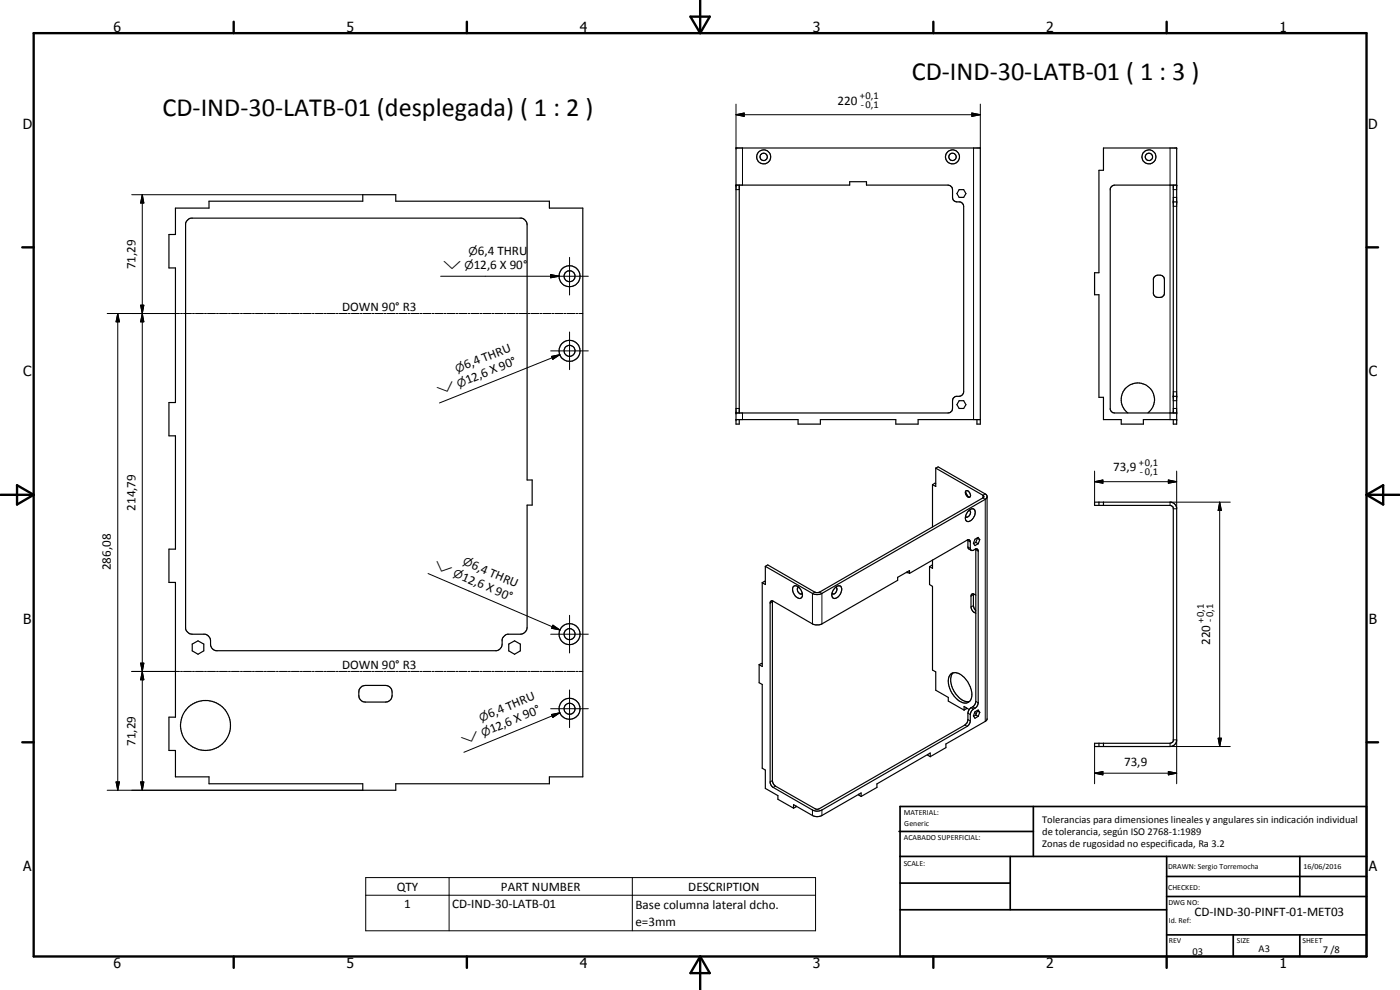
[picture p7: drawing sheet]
<svg xmlns="http://www.w3.org/2000/svg" width="420mm" height="297mm" viewBox="0 0 420 297" stroke-linecap="round" stroke-linejoin="round" font-family="sans-serif">
<g fill="none" stroke="#000" stroke-width=".35">
<path d="M220.9 55.5h34.1v-1h5v1l25 .2a1.3 1.3 0 0 1 .9 1.2v2.3a1.3 1.3 0 0 0 1.3 1.4 1.61 1.61 0 0 1 1.6 .4l.4 .9v55.7a1.46 1.46 0 0 1-1.3 1.3 1.61 1.61 0 0 0-1.7 .4l-.3 .9-.1 2.9-.5 .6-.8 .2h-63.6M221.9 55.5v68.4M287.9 56.9h1.3l.7 1.2-.7 1.1h-1.3l-.7-1.1zM352.1 55.5v68.4M353.1 55.5h-18.6l-.9 .5-.4 .6 .1 66.5a1.3 1.3 0 0 0 1.2 .8h18.6M52.7 62.4h10v-2h46.2v-2h9.9v2h46.1v2h10v170.7h-10v2.1h-46.1v1.9h-9.9v-1.9h-46.2v-2.1h-10v-7.9h-2v-10h2v-40.4h-2v-10h2v-34h-2v-10h2v-40.4h-2v-10h2zM56.2 66.2l1.2-.8h99.1l1 .5 .6 .8 .1 .7v76.6h1.5v7.6h-1.5v36.7a2.09 2.09 0 0 1-2 2l-4.2 .1-1.2 1.2-.1 1.7a2.09 2.09 0 0 1-1.7 1.9h-84.2l-1.1-.6a3.2 3.2 0 0 1-.6-2.7l-.2-.6-1-.9-4.2-.1a2.2 2.2 0 0 1-2-1.7v-121.5zM352.1 60.6h1M346.5 83a1.84 1.84 0 0 1 3 .7v4.5a1.8 1.8 0 0 1-1.7 1.1 1.8 1.8 0 0 1-1.7-1.1v-4.5zM352.1 118.9h1M220.9 125.9h18.6v1.4h6.7v-1.4h22.6v1.4h6.7v-1.4h18.7M221.9 125.9v1.4h-1v-82.9h73.3v82.9h-1v-1.4"/>
<path d="M287.9 120.2h1.3l.7 1.2-.7 1.2h-1.3l-.7-1.2zM338.5 123.9a5 5 0 0 1-.7-7.4 5 5 0 0 1 7.4 0 5 5 0 0 1-.7 7.4M352.1 125.9v1.4h1v-82.9h-21.9v6.7h-1.4v30.7h-1.3v6.6h1.3v30.8h1.4v6.7h5.3v1.4h6.6v-1.4h10M279.9 145.4v12.7M280.8 140.5l14.2 8.1 .2 .6-49.6 28.6-1.1-.1-14.1-8.2-.7 .4M280.8 140.5l.7-.4 14.2 8.1 .5 .7v66.9l-.5 .7-11.8 6.7v1.1l-4.7 2.7M280.8 145.1l-.2-.1-.7 .4M280.8 140.5v5.5l-.9-.6M289.8 147.4l1 1.8M289.8 147.3a1.16 1.16 0 0 1 1.2 .6 1.16 1.16 0 0 1-.1 1.3 1.36 1.36 0 0 1-1.1-1.9zM290.5 153.4a1.1 1.1 0 0 1 1.2-.7 1.1 1.1 0 0 1 1 1 2.43 2.43 0 0 1-2.6 2.7 2.14 2.14 0 0 1 .4-3zM290.8 153.2h.1a1.18 1.18 0 0 1 .1 1.3 1.18 1.18 0 0 1-1.2 .6v-.2"/>
<path d="M296.2 149.1l-.5 .7-49 28.3a3.1 3.1 0 0 1-2.9 0l-14.1-8.2M328.5 150.7l23.3 .1a1.89 1.89 0 0 1 1.3 1.5v70a2.19 2.19 0 0 1-2 1.7h-22.6v-1h22.6l1-.6v-70.2l-1-.6h-22.6zM329.8 150.7v.9M331.2 150.7v.9M228.8 174.8v25.2l-1-.6M229.7 174.6l-.3-.2-.6 .4M229.7 169.9v5.5l-.9-.6M238.1 176l.8-.2a3 3 0 0 1 1.8 3.2l-.1 .2a1.19 1.19 0 0 1-1.9-.4 2.49 2.49 0 0 1-.6-2.8zM239.8 176.2a.79 .79 0 0 0-.6 .7 .79 .79 0 0 0 .4 .8l.5 .5h.5l.2-.2M250.7 176.3a1.08 1.08 0 0 1 1.5-.4 1.08 1.08 0 0 1 .3 1.5 2.19 2.19 0 0 1-2.4 2.1 2.18 2.18 0 0 1 .6-3.2zM250.7 176.2a.91 .91 0 0 1 .1 1.6l-.6 .4-.5-.2M272.2 171.6l.8 .4"/>
<path d="M273 172v-.8l-3.6 2v.9l-22.7 13.1-.9 .3h-1.1l-.9-.3-12-6.9M279 170v5.4l.9 .5v25.1l.9 .6v5.5l3.8 2.2v1.1l4.7 2.7M279.9 168v2.5l-.9-.5M279.9 169.7l-.2-.1-.7 .4M290.5 162l.1 2.5 .9 .6M291.5 165.1l-.3-.6v-1.9a.59 .59 0 0 0-.3-.6 .59 .59 0 0 0-.6 .1l-17.3 9.9M292.2 178.2l-.1 3.5 .3 .9 .5 .6M292.2 178.2l.7 .4M292.2 178.2h-.5l-.3 .7 .1 3.5a2.42 2.42 0 0 0 1.4 1.6M292.8 164.7l.1 45.7a2.76 2.76 0 0 1-1.8 2.2l-.5 .9-.2 3.1-.9 1-43.6 25-.5 .2-.7-.1-12-6.8-.8-1.2-.1-54.4M292.8 164.7h.5l.3 .7v45.5a2.39 2.39 0 0 1-1.6 2l-.7 1-.2 2.9-.8 1.1-43.6 25.1a3.1 3.1 0 0 1-2.9 0l-12-6.9-.7-1.2v-54.1l.3-.5h.4M292.8 164.7l-.7 .4h-.6"/>
<path d="M292.9 162.7l-.7 .4M292.9 162.7l.7 .5M293.3 161.4v.1M293.3 161.5l-.4 1.2M293.3 161.5l.7 .4M294 161.9l-.4-.7-1 .6-.5 1.2 .5 .7 1-.5M294 161.9l-.4 1.3M57.7 193.3l1.7-1 1.8 1v2l-1.8 1-1.7-1zM152.7 193.3l1.7-1 1.8 1v2l-1.8 1-1.7-1zM227.8 199.4v5.5l1 .5v25.1l.9 .6v5.5l3.8 2.1v1.1l4.7 2.7M228.8 199.2l-.3-.1-.7 .3M108.2 206.4l.5-.5 1-.2h6a2 2 0 0 1 2 1.9 2.24 2.24 0 0 1-2 3.1h-6a2.25 2.25 0 0 1-2-3.1l.1-.6z"/>
<path d="M285.2 202.4a3.1 3.1 0 0 1 4.2 .8 6.5 6.5 0 0 1 1.9 6.8 2.17 2.17 0 0 1-3.4 .3 7.2 7.2 0 0 1-3.1-7.4zM286 201.9a4.1 4.1 0 0 0-.2 4.5 5.8 5.8 0 0 0 4.8 4.1h.3M290 212.4v.2l-.7 .5M290.9 212.9l-1.6-.9v1.1M292.5 213.8l.5 .3M292.9 214.5l-.7 .4M292.9 214.5l.7 .4M293.3 213.2v.1M293.3 213.3l-.4 1.2M293.3 213.3l.7 .4M294 213.7l-.4-.7-1 .6-.5 1.2 .5 .7 1-.6M294 213.7l-.4 1.2"/>
<path d="M257.7 238.3v.2l.7 .5M258.4 239v-1.1l-11.7 6.8a3.1 3.1 0 0 1-2.9 0l-5.6-3.3v1.1M278.5 226.4v.2l.7 .4M279.2 227v-1.1l-16 9.3v1.1l-4.8 2.7M329.8 223v1M331.2 223v1M238.9 241.8v.3l-.7 .4"/>
<circle cx="229.2" cy="47.1" r="1.11"/>
<circle cx="229.2" cy="47.1" r="2.11"/>
<circle cx="285.8" cy="47.1" r="1.11"/>
<circle cx="285.9" cy="47.1" r="2.11"/>
<circle cx="344.8" cy="47.1" r="1.11"/>
<circle cx="344.8" cy="47.1" r="2.09"/>
<circle cx="170.9" cy="82.9" r="1.65"/>
<circle cx="170.9" cy="82.9" r="3.1"/>
<circle cx="170.9" cy="105.3" r="3.1"/>
<circle cx="170.9" cy="105.3" r="1.65"/>
<circle cx="170.9" cy="190.3" r="3.1"/>
<circle cx="170.9" cy="190.3" r="1.65"/>
<circle cx="61.7" cy="217.7" r="7.5"/>
<circle cx="170.9" cy="212.6" r="1.66"/>
<circle cx="170.9" cy="212.7" r="3.1"/>
</g>
<g fill="#000">
<circle cx="220.9" cy="55.5" r=".18"/>
<circle cx="220.9" cy="44.4" r=".18"/>
<circle cx="353.1" cy="55.5" r=".18"/>
<circle cx="353.1" cy="44.4" r=".18"/>
<circle cx="352.1" cy="60.6" r=".18"/>
<circle cx="353.1" cy="60.6" r=".18"/>
<circle cx="352.1" cy="118.9" r=".18"/>
<circle cx="353.1" cy="118.9" r=".18"/>
<circle cx="220.9" cy="123.9" r=".18"/>
<circle cx="220.9" cy="125.9" r=".18"/>
<circle cx="353.1" cy="123.9" r=".18"/>
<circle cx="353.1" cy="125.9" r=".18"/>
<circle cx="272.2" cy="171.6" r=".18"/>
</g>
<g fill="none" stroke="#000" stroke-width=".3">
<path d="M220.9 34.4l2.4-.5v1zM220.9 34.4h73.3M220.9 31.2v13.2M291.7 33.9l2.5 .5-2.5 .5zM294.2 31.2v13.2M39.5 58.4h69.4M42.7 58.4l.5 2.5h-1zM42.7 58.4v178.7M220.9 56.9h1M222.8 44.4v11.1M292.2 44.4v81.5M351.1 44.4v81.5"/>
<path d="M352.1 59.2h1M352.1 56.9h1M170.9 77.2v11.3M352.1 61.9h1M32.2 94.1h21.7M35.3 94.1l.5 2.5h-1zM35.3 94.1v143M42.2 91.6h1l-.5 2.5zM42.7 94.1l.5 2.5h-1zM54.2 94.1h.6M55.1 94.1h2.4M57.8 94.1h.6"/>
<path d="M58.7 94.1h2.4M61.4 94.1h.6M62.3 94.1h2.4M65 94.1h.6M65.9 94.1h2.4M68.6 94.1h.6M69.5 94.1h2.3M72.2 94.1h.6M73.1 94.1h2.4M75.8 94.1h.6M76.7 94.1h2.3M79.3 94.1h.7"/>
<path d="M80.3 94.1h2.3M83 94.1h.5M83.9 94.1h2.4M86.5 94.1h.7M87.4 94.1h2.4M90.1 94.1h.7M91 94.1h2.4M93.8 94.1h.5M94.6 94.1h2.4M97.3 94.1h.6M98.2 94.1h2.4M100.9 94.1h.6"/>
<path d="M101.8 94.1h2.4M104.5 94.1h.6M105.4 94.1h2.4M108.1 94.1h.6M109 94.1h2.4M111.7 94.1h.6M112.6 94.1h2.4M115.3 94.1h.6M116.2 94.1h2.4M118.9 94.1h.6M119.8 94.1h2.4M122.5 94.1h.6"/>
<path d="M123.4 94.1h2.4M126.1 94.1h.6M127 94.1h2.4M129.7 94.1h.6M130.6 94.1h2.4M132.2 82.9h44.4M133.3 94.1h.6M134.2 94.1h2.4M136.9 94.1h.6M137.8 94.1h2.4M140.5 94.1h.5M141.4 94.1h2.4"/>
<path d="M144 94.1h.7M145 94.1h2.4M147.6 94.1h.6M148.5 94.1h2.4M151.2 94.1h.6M152.2 94.1h2.3M154.8 94.1h.7M155.7 94.1h2.4M158.4 94.1h.6M159.3 94.1h2.4M162 94.1h.6M162.9 94.1h2.4"/>
<path d="M165.3 82.4l2.5 .5-2.5 .5zM165.6 94.1h.6M166.5 94.1h2.4M169.2 94.1h.6M170.1 94.1h2.4M170.9 99.6v11.3M172.8 94.1h.6M173.7 94.1h1.2M165.3 105.3h11.3M165.5 106.9l2.5-.5-2.1 1.4zM168 106.4l-36.1 14.5M352.1 117.6h1"/>
<path d="M220.9 122.6h1M222.8 123.9v2M352.1 122.6h1M352.1 120.2h1M295.7 148.2l-.7 .4v.8l.7 .4v66.7M328.5 144.5l2.5-.5v1zM328.5 144.5h24.6M328.5 141.4v9.3M350.6 144l2.5 .5-2.5 .5zM353.1 141.4v11.3h-1M366 150.7l.6 2.5h-1zM366 150.7v73.3"/>
<path d="M369.2 150.7h-18.1v.9M128.5 172.1l39.6 16.9M244.5 177.7l-.7 .4v9.1M245.9 177.7l.8 .4v9.1M290.5 164.1l.7 .4M290.5 162.2l.7 .4M292.1 178.4l-.7 .5M292.9 164.9l.7 .5M42.2 199h1l-.5 2.5zM165.3 190.3h11.3M165.9 187.6l2.2 1.4-2.5-.5zM170.9 184.6v11.3"/>
<path d="M231.8 180.6l-.7 .4M292.1 181.7l-.7 .4M292.9 183.5l-.5 .3M39.5 201.5h14.4M42.7 201.5l.5 2.5h-1zM54.2 201.5h.6M55.1 201.5h2.4M57.8 201.5h.6M58.7 201.5h2.4M61.4 201.5h.6M62.3 201.5h2.4M65 201.5h.6"/>
<path d="M65.9 201.5h2.4M68.6 201.5h.6M69.5 201.5h2.3M72.2 201.5h.6M73.1 201.5h2.4M75.8 201.5h.6M76.7 201.5h2.3M79.3 201.5h.7M80.3 201.5h2.3M83 201.5h.5M83.9 201.5h2.4M86.5 201.5h.7"/>
<path d="M87.4 201.5h2.4M90.1 201.5h.7M91 201.5h2.4M93.8 201.5h.5M94.6 201.5h2.4M97.3 201.5h.6M98.2 201.5h2.4M100.9 201.5h.6M101.8 201.5h2.4M104.5 201.5h.6M105.4 201.5h2.4M108.1 201.5h.6"/>
<path d="M109 201.5h2.4M111.7 201.5h.6M112.6 201.5h2.4M115.3 201.5h.6M116.2 201.5h2.4M118.9 201.5h.6M119.8 201.5h2.4M122.5 201.5h.6M123.4 201.5h2.4M126.1 201.5h.6M127 201.5h2.4M129.7 201.5h.6"/>
<path d="M130.6 201.5h2.4M133.3 201.5h.6M134.2 201.5h2.4M136.9 201.5h.6M137.8 201.5h2.4M140.5 201.5h.5M141.4 201.5h2.4M144 201.5h.7M145 201.5h2.4M147.6 201.5h.6M148.5 201.5h2.4M151.2 201.5h.6"/>
<path d="M152.2 201.5h2.3M154.8 201.5h.7M155.7 201.5h2.4M158.4 201.5h.6M159.3 201.5h2.4M162 201.5h.6M162.9 201.5h2.4M165.3 212.6h11.3M165.5 214.4l2.5-.5-2.1 1.4zM165.6 201.5h.6M166.5 201.5h2.4M168 213.9l-28.8 11.8"/>
<path d="M169.2 201.5h.6M170.1 201.5h2.4M170.9 207v11.3M172.8 201.5h.6M173.7 201.5h1.2M289.5 217.6l.8 .3M290.5 215.9l.7 .4M290.5 214l.7 .4M291.4 212.3l.7 .5M291.9 212.1l.7 .4M292.9 210.4l.7 .5M32.2 237.1h76.7"/>
<path d="M34.8 234.6h1l-.5 2.5zM42.2 234.6h1l-.5 2.5zM231.8 234.2l-.7 .4M232.7 235.9l-.6 .4M328.5 232l2.5-.5v1zM328.5 224v11.2M328.5 232h24.6M350.6 231.5l2.5 .5-2.5 .5zM351.1 223v1h18.1M352.1 222h1v13.2M365.6 221.5h1l-.6 2.5zM243.8 243v1.7"/>
<path d="M246.7 243v1.7M109.8 263.3h135v16h-135zM109.8 268.6h135M134.8 263.3v16M189.8 263.3v16"/>
</g>
<g fill="none" stroke="#000" stroke-width=".71">
<path d="M10.1 9.9h400v277.1h-400zM70.1 6.5v3.4M140.1 6.5v3.4M207.2 5h5.8l-2.9 4.9zM210.1 0v9.9M280.1 6.5v3.4M350.1 6.5v3.4M6.7 74.2h3.4M410.1 74.2h3.5M.1 148.5h10M5.1 145.6l5 2.9-5 2.9zM410.1 148.5h10"/>
<path d="M410.1 148.5l5-2.9v5.8zM6.7 222.7h3.4M410.1 222.7h3.5M70.1 287v3.4M140.1 287v3.4M210.1 287v10M210.1 287l2.9 5h-5.8zM280.1 287v3.4M350.1 287v3.4"/>
</g>
<g fill="none" stroke="#000" stroke-width=".51">
<path d="M269.8 249.5h40.3M270.1 242h140v45h-140zM270.1 257h140M303.2 257v16M310.1 242v15M350.1 257v30M390.1 257v12M270.1 265h33.1M270.1 273h80M350.1 269h60M350.1 263h60M350.1 280.5h60"/>
<path d="M370.1 280.5v6.5M390.1 280.5v6.5"/>
</g>
<g fill="#000">
<path d="M220.9 34.4l2.4-.5v1zM291.7 33.9l2.5 .5-2.5 .5zM42.7 58.4l.5 2.5h-1zM35.3 94.1l.5 2.5h-1zM42.2 91.6h1l-.5 2.5zM42.7 94.1l.5 2.5h-1zM165.3 82.4l2.5 .5-2.5 .5zM165.5 106.9l2.5-.5-2.1 1.4zM328.5 144.5l2.5-.5v1zM350.6 144l2.5 .5-2.5 .5zM366 150.7l.6 2.5h-1zM42.2 199h1l-.5 2.5z"/>
<path d="M165.9 187.6l2.2 1.4-2.5-.5zM42.7 201.5l.5 2.5h-1zM165.5 214.4l2.5-.5-2.1 1.4zM34.8 234.6h1l-.5 2.5zM42.2 234.6h1l-.5 2.5zM328.5 232l2.5-.5v1zM350.6 231.5l2.5 .5-2.5 .5zM365.6 221.5h1l-.6 2.5z"/>
</g>
<g font-size="7.9">
<text x="273.6" y="23.9">CD-IND-30-LATB-01 ( 1 : 3 )</text>
<text x="48.8" y="34.9">CD-IND-30-LATB-01 (desplegada) ( 1 : 2 )</text>
</g>
<g font-size="4.2">
<text x="34" y="9.6">6</text>
<text x="104" y="9.6">5</text>
<text x="174" y="9.6">4</text>
<text x="244" y="9.6">3</text>
<text x="314" y="9.6">2</text>
<text x="384" y="9.6">1</text>
<text x="6.8" y="38.7">D</text>
<text x="410.6" y="38.7">D</text>
<text x="7" y="112.9">C</text>
<text x="410.8" y="112.9">C</text>
<text x="7" y="187.1">B</text>
<text x="410.8" y="187.1">B</text>
<text x="7" y="261.4">A</text>
<text x="410.8" y="261.4">A</text>
<text x="34" y="290.4">6</text>
<text x="104" y="290.4">5</text>
<text x="174" y="290.4">4</text>
<text x="244" y="290.4">3</text>
<text x="314" y="290.4">2</text>
<text x="384" y="290.4">1</text>
</g>
<g font-size="3.9">
<text x="251.3" y="31.5">220</text>
<text x="143.4" y="76.4">6,4 THRU</text>
<text x="40.6" y="80.8" transform="rotate(-90 40.6 80.8)">71,29</text>
<text x="142.2" y="80.7">12,6 X 90°</text>
<text x="102.7" y="93.3">DOWN 90° R3</text>
<text x="139.8" y="110.8" transform="rotate(-22 139.8 110.8)">6,4 THRU</text>
<text x="140.3" y="115.3" transform="rotate(-22 140.3 115.3)">12,6 X 90°</text>
<text x="334.1" y="141.4">73,9</text>
<text x="40.6" y="153.3" transform="rotate(-90 40.6 153.3)">214,79</text>
<text x="33.3" y="171.1" transform="rotate(-90 33.3 171.1)">286,08</text>
<text x="138.4" y="174" transform="rotate(23 138.4 174)">12,6 X 90°</text>
<text x="141.3" y="170.4" transform="rotate(23 141.3 170.4)">6,4 THRU</text>
<text x="363.2" y="193.5" transform="rotate(-90 363.2 193.5)">220</text>
<text x="102.7" y="200.7">DOWN 90° R3</text>
<text x="147" y="215.5" transform="rotate(-22 147 215.5)">6,4 THRU</text>
<text x="147.6" y="220" transform="rotate(-22 147.6 220)">12,6 X 90°</text>
<text x="40.6" y="223.8" transform="rotate(-90 40.6 223.8)">71,29</text>
<text x="337.3" y="229.9">73,9</text>
<text x="119.1" y="267.3">QTY</text>
<text x="150.4" y="267.2">PART NUMBER</text>
<text x="206.6" y="267.3">DESCRIPTION</text>
<text x="121.3" y="272.5">1</text>
<text x="135.7" y="272.5">CD-IND-30-LATB-01</text>
<text x="190.7" y="272.6">Base columna lateral dcho.</text>
<text x="358.5" y="275">CD-IND-30-PINFT-01-MET03</text>
<text x="190.7" y="277.9">e=3mm</text>
</g>
<g font-size="3.3">
<text x="140.6" y="76.4">n</text>
<text x="133" y="80.7">w n</text>
<text x="137.2" y="111.8" transform="rotate(-22 137.2 111.8)">n</text>
<text x="131.8" y="118.7" transform="rotate(-22 131.8 118.7)">w</text>
<text x="137.7" y="116.3" transform="rotate(-22 137.7 116.3)">n</text>
<text x="130" y="170.4" transform="rotate(23 130 170.4)">w</text>
<text x="135.8" y="172.9" transform="rotate(23 135.8 172.9)">n</text>
<text x="138.7" y="169.3" transform="rotate(23 138.7 169.3)">n</text>
<text x="144.4" y="216.5" transform="rotate(-22 144.4 216.5)">n</text>
<text x="145" y="221" transform="rotate(-22 145 221)">n</text>
<text x="139.1" y="223.4" transform="rotate(-22 139.1 223.4)">w</text>
</g>
<g font-size="3.1">
<text x="258" y="29.8">+0,1</text>
<text x="258.3" y="32.5">-0,1</text>
<text x="341.8" y="139.9">+0,1</text>
<text x="342.1" y="142.5">-0,1</text>
<text x="361.4" y="186.9" transform="rotate(-90 361.4 186.9)">+0,1</text>
<text x="364.1" y="186.6" transform="rotate(-90 364.1 186.6)">-0,1</text>
<text x="312.7" y="246.8">Tolerancias para dimensiones lineales y angulares sin indicación individual</text>
<text x="312.7" y="250.4">de tolerancia, según ISO 2768-1:1989</text>
<text x="312.7" y="254">Zonas de rugosidad no especificada, Ra 3.2</text>
<text x="357.9" y="286.4">03</text>
<text x="377.7" y="285.6">A3</text>
<text x="397" y="285.9">7 /8</text>
</g>
<g font-size="2.4">
<text x="271.2" y="244.4">MATERIAL:</text>
<text x="271.3" y="252">ACABADO SUPERFICIAL:</text>
<text x="271.4" y="247.9">Generic</text>
<text x="271.2" y="259.7">SCALE:</text>
<text x="350.6" y="260.8">DRAWN: Sergio Torremocha</text>
<text x="391.2" y="260.6">16/06/2016</text>
<text x="350.6" y="267">CHECKED:</text>
<text x="350.6" y="271.4">DWG NO:</text>
<text x="350.8" y="276.9">Id. Ref:</text>
<text x="350.8" y="282.8">REV</text>
<text x="371.2" y="282.9">SIZE</text>
<text x="390.9" y="282.9">SHEET</text>
</g>
</svg>
